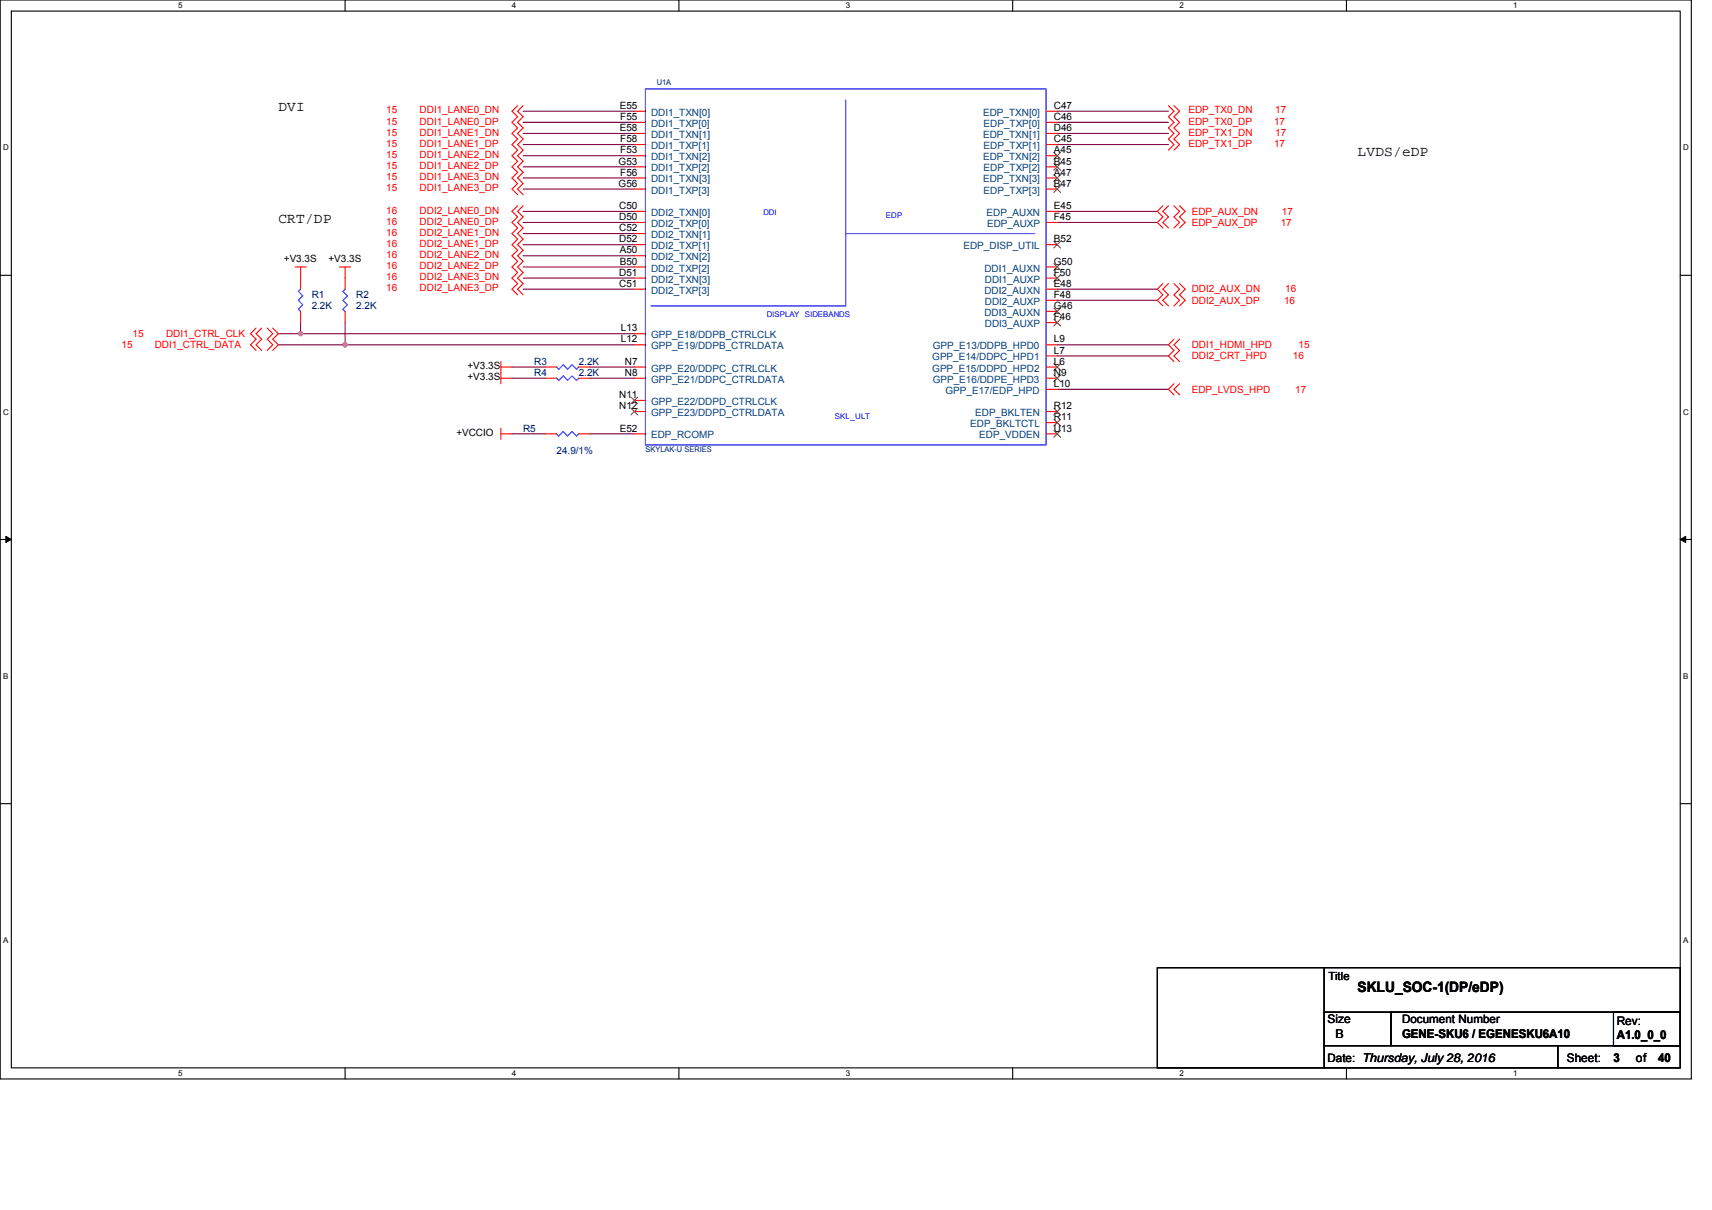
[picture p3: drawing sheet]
<svg xmlns="http://www.w3.org/2000/svg" width="297mm" height="210mm" viewBox="0 0 297 210" stroke-linecap="round" stroke-linejoin="round" font-family="sans-serif">
<path d="M0 0h293.5v187.2h-293.5zM2 1.9h289.5v183.4h-289.5z" fill="none" stroke="#000" stroke-width=".19"/>
<g fill="#fff">
<path d="M30.9 .2h.8v1.6h-.8z"/>
<path d="M30.9 185.5h.8v1.6h-.8z"/>
</g>
<path d="M59.9 0v1.9M59.9 185.3v1.9" fill="none" stroke="#000" stroke-width=".19"/>
<g fill="#fff">
<path d="M88.8 .2h.8v1.6h-.8z"/>
<path d="M88.8 185.5h.8v1.6h-.8z"/>
</g>
<path d="M117.8 0v1.9M117.8 185.3v1.9" fill="none" stroke="#000" stroke-width=".19"/>
<g fill="#fff">
<path d="M146.7 .2h.8v1.6h-.8z"/>
<path d="M146.7 185.5h.8v1.6h-.8z"/>
</g>
<path d="M175.7 0v1.9M175.7 185.3v1.9" fill="none" stroke="#000" stroke-width=".19"/>
<g fill="#fff">
<path d="M204.7 .2h.7v1.6h-.7z"/>
<path d="M204.7 185.5h.7v1.6h-.7z"/>
</g>
<path d="M233.6 0v1.9M233.6 185.3v1.9" fill="none" stroke="#000" stroke-width=".19"/>
<g fill="#fff">
<path d="M262.6 .2h.7v1.6h-.7z"/>
<path d="M262.6 185.5h.7v1.6h-.7z"/>
<path d="M.5 24.8h1v1.6h-1z"/>
<path d="M292 24.8h1v1.6h-1z"/>
<path d="M.5 70.7h1v1.5h-1z"/>
<path d="M292 70.7h1v1.5h-1z"/>
</g>
<path d="M0 47.8h2M291.5 47.8h2" fill="none" stroke="#000" stroke-width=".19"/>
<g fill="#fff">
<path d="M.5 116.5h.9v1.6h-.9z"/>
<path d="M292 116.5h.9v1.6h-.9z"/>
</g>
<path d="M0 93.6h2M291.5 93.6h2" fill="none" stroke="#000" stroke-width=".19"/>
<path d="M1 93.1l1 .5-1 .5zM291.5 93.6l1-.5v1z" fill="#000" stroke="#000" stroke-width=".17"/>
<g fill="#fff">
<path d="M.5 162.4h.9v1.5h-.9z"/>
<path d="M292 162.4h.9v1.5h-.9z"/>
</g>
<path d="M0 139.5h2M291.5 139.5h2M200.8 167.9h29v17.4h-29zM229.8 175.7h11.5v5.8h-11.5zM229.8 167.9h61.7v7.8h-61.7zM241.3 175.7h50.2v5.8h-50.2zM279.9 175.7h11.6v5.8h-11.6zM229.8 181.5h40.5v3.8h-40.5zM270.3 181.5h21.2v3.8h-21.2z" fill="none" stroke="#000" stroke-width=".19"/>
<g fill="none" stroke="#800040" stroke-width=".19">
<path d="M90.8 19.3h19.3M183.4 19.3h19.3M90.8 21.2h19.3M90.8 23.2h19.3M90.8 25.1h19.3M90.8 27h19.3M90.8 29h19.3M90.8 30.9h19.3M90.8 32.8h19.3M90.8 36.7h19.3M90.8 38.6h19.3M183.4 36.7h17.4"/>
<path d="M183.4 38.6h17.4M183.4 21.2h19.3M183.4 23.2h19.3M183.4 25.1h19.3M48.3 57.9h3.9M48.3 59.8h11.6M52.2 57.9h57.9M52.2 56v1.9M59.9 59.8h50.2M59.9 56v3.8M90.8 40.5h19.3M90.8 42.5h19.3"/>
<path d="M90.8 44.4h19.3M90.8 46.3h19.3M90.8 48.3h19.3M90.8 50.2h19.3M183.4 50.2h17.4M183.4 52.1h17.4M183.4 59.8h19.3M88.8 75.3h5.8M88.8 63.7h5.8M88.8 65.6h5.8M102.3 75.3h7.8M102.3 65.6h7.8"/>
<path d="M102.3 63.7h7.8M183.4 61.8h19.3M183.4 67.6h19.3"/>
</g>
<g fill="#f0f" stroke="#f0f" stroke-width=".19">
<circle cx="52.1" cy="57.9" r=".38"/>
<circle cx="59.9" cy="59.8" r=".38"/>
</g>
<g fill="none" stroke="#f00" stroke-width=".19">
<path d="M89.8 18.3l-1 1 1 1-1 .9 1 1-1 1 1 .9-1 1 1 1-1 .9 1 1-1 1 1 .9-1 1 1 1-1 .9 1 1M90.8 18.3l-1 1 1 1-1 .9 1 1-1 1 1 .9-1 1 1 1-1 .9 1 1-1 1 1 .9-1 1 1 1-1 .9 1 1M110.1 19.3h1.9M181.5 19.3h1.9M202.7 18.3l1 1-1 1 1 .9-1 1 1 1-1 .9 1 1-1 1M203.7 18.3l1 1-1 1 1 .9-1 1 1 1-1 .9 1 1-1 1M89.8 35.7l-1 1 1 .9-1 1 1 1-1 .9 1 1-1 1 1 .9-1 1 1 1-1 .9 1 1-1 1 1 .9-1 1 1 1M90.8 35.7l-1 1 1 .9-1 1 1 1-1 .9 1 1-1 1 1 .9-1 1 1 1-1 .9 1 1-1 1 1 .9-1 1 1 1M110.1 23.2h1.9M110.1 27h1.9M110.1 30.9h1.9M110.1 21.2h1.9"/>
<path d="M110.1 25.1h1.9M110.1 29h1.9M110.1 32.8h1.9M110.1 36.7h1.9M110.1 38.6h1.9M181.5 36.7h1.9M181.5 38.6h1.9M181.5 23.2h1.9M181.5 27h1.9M181.5 30.9h1.9M181.5 21.2h1.9M181.5 25.1h1.9"/>
<path d="M181.5 29h1.9M181.5 32.8h1.9M201.8 35.7l-1 1 1 .9-1 1 1 1M202.7 35.7l-.9 1 .9 .9-.9 1 .9 1M203.7 35.7l1 1-1 .9 1 1-1 1M204.7 35.7l.9 1-.9 .9 .9 1-.9 1M44.4 56.9l-.9 1 .9 1-.9 .9 .9 1M45.4 56.9l-1 1 1 1-1 .9 1 1M46.4 56.9l.9 1-.9 1 .9 .9-.9 1M47.3 56.9l1 1-1 1 1 .9-1 1M51.2 46.3h1.9M52.2 46.3v3.9"/>
<path d="M52.2 54v2M58.9 46.3h2M59.9 46.3v3.9M59.9 54v2M110.1 40.5h1.9M110.1 44.4h1.9M110.1 48.3h1.9M110.1 42.5h1.9M110.1 46.3h1.9M110.1 50.2h1.9M110.1 57.9h1.9M110.1 59.8h1.9"/>
<path d="M181.5 46.3h1.9M181.5 48.3h1.9M181.5 50.2h1.9M181.5 52.1h1.9M181.5 54h1.9M181.5 56h1.9M181.5 42.5h1.9M181.5 59.8h1.9M201.8 49.2l-1 1 1 1-1 .9 1 1M202.7 49.2l-.9 1 .9 1-.9 .9 .9 1M203.7 58.9l-1 .9 1 1-1 1 1 .9M203.7 49.2l1 1-1 1 1 .9-1 1"/>
<path d="M204.7 58.9l-1 .9 1 1-1 1 1 .9M204.7 49.2l.9 1-.9 1 .9 .9-.9 1M86.9 75.3h1.9M86.9 74.3v1.9M86.9 63.7h1.9M86.9 62.7v3.9M86.9 65.6h1.9M94.6 65.6h2M94.6 75.3h2M94.6 63.7h2M100.4 65.6h1.9M100.4 75.3h1.9"/>
<path d="M100.4 63.7h1.9M110.1 75.3h1.9M110.1 63.7h1.9M110.1 65.6h1.9M110.1 69.5h1.9M110.1 71.4h1.9M181.5 61.8h1.9M181.5 63.7h1.9M181.5 65.6h1.9M181.5 67.6h1.9M181.5 73.3h1.9M181.5 71.4h1.9"/>
<path d="M181.5 75.3h1.9M203.7 66.6l-1 1 1 .9M204.7 66.6l-1 1 1 .9"/>
</g>
<path d="M112 15.4h69.5v61.8h-69.5zM146.7 17.4v35.7h-33.7M52.2 50.2l-.4 .4 .7 .8-.7 .7 .7 .8-.7 .8 .4 .3M59.9 50.2l-.4 .4 .8 .8-.8 .7 .8 .8-.8 .8 .4 .3M146.7 40.5h32.9M96.6 63.7l.3 .4 .8-.8 .8 .8 .7-.8 .8 .8 .4-.4M100.4 65.6l-.4 .4-.8-.8-.7 .8-.8-.8-.8 .8-.3-.4M100.4 75.3l-.4 .4-.8-.8-.7 .8-.8-.8-.8 .8-.3-.4" fill="none" stroke="#00f" stroke-width=".19"/>
<g fill="none" stroke="#804000" stroke-width=".17">
<path d="M182.9 26.5l1.1 1.1M182.9 30.3l1.1 1.2M182.9 28.4l1.1 1.1M182.9 32.2l1.1 1.2M184 26.5l-1.2 1.1M184 30.3l-1.2 1.2M184 28.4l-1.2 1.1M184 32.2l-1.2 1.2M182.9 45.8l1.1 1.1M182.9 47.7l1.1 1.2M182.9 53.5l1.1 1.1M182.9 55.4l1.1 1.2"/>
<path d="M182.9 41.9l1.1 1.2M184 45.8l-1.2 1.1M184 47.7l-1.2 1.2M184 53.5l-1.2 1.1M184 55.4l-1.2 1.2M184 41.9l-1.2 1.2M109.5 68.9l1.2 1.2M109.5 70.8l1.2 1.2M110.6 68.9l-1.1 1.2M110.6 70.8l-1.1 1.2M182.9 63.1l1.1 1.2M182.9 65.1l1.1 1.1"/>
<path d="M182.9 72.8l1.1 1.1M182.9 70.8l1.1 1.2M182.9 74.7l1.1 1.2M184 63.1l-1.2 1.2M184 65.1l-1.2 1.1M184 72.8l-1.2 1.1M184 70.8l-1.2 1.2M184 74.7l-1.2 1.2"/>
</g>
<g font-size="2.5">
<text x="48.3" y="19.3">DVI</text>
<text x="235.5" y="27.1">LVDS/eDP</text>
<text x="48.3" y="38.7">CRT/DP</text>
<text x="235.5" y="172.2">SKLU_SOC-1(DP/eDP)</text>
</g>
<g font-size="2.1">
<text x="230.3" y="177.5">Size</text>
<text x="280.5" y="177.9">Rev:</text>
<text x="231.7" y="180.1">B</text>
<text x="243.3" y="180.1">GENE-SKU6 / EGENESKU6A10</text>
<text x="271.8" y="184.3">Sheet:</text>
<text x="279.9" y="184.4">3</text>
<text x="280.5" y="180.3">A1.0_0_0</text>
<text x="283.8" y="184.3">of</text>
<text x="287.7" y="184.4">40</text>
</g>
<g font-size="2">
<text x="243.3" y="177.5">Document Number</text>
<text x="230.3" y="184.2">Date: Thursday, July 28, 2016</text>
</g>
<text font-size="1.9" x="230.5" y="170.1">Title</text>
<g font-size="1.7" fill="#f00">
<text x="67" y="19.7">15</text>
<text x="67" y="21.6">15</text>
<text x="67" y="23.5">15</text>
<text x="72.8" y="19.7">DDI1_LANE0_DN</text>
<text x="72.8" y="21.6">DDI1_LANE0_DP</text>
<text x="72.8" y="23.5">DDI1_LANE1_DN</text>
<text x="206.2" y="19.7">EDP_TX0_DN</text>
<text x="206.2" y="21.6">EDP_TX0_DP</text>
<text x="206.2" y="23.5">EDP_TX1_DN</text>
<text x="221.1" y="21.6">17</text>
<text x="221.3" y="19.7">17</text>
<text x="221.3" y="23.5">17</text>
<text x="67" y="25.5">15</text>
<text x="67" y="27.4">15</text>
<text x="67" y="29.3">15</text>
<text x="72.8" y="25.5">DDI1_LANE1_DP</text>
<text x="72.8" y="27.4">DDI1_LANE2_DN</text>
<text x="72.8" y="29.3">DDI1_LANE2_DP</text>
<text x="206.2" y="25.5">EDP_TX1_DP</text>
<text x="221.1" y="25.5">17</text>
<text x="67" y="31.3">15</text>
<text x="67" y="33.2">15</text>
<text x="72.8" y="31.3">DDI1_LANE3_DN</text>
<text x="72.8" y="33.2">DDI1_LANE3_DP</text>
<text x="67" y="39">16</text>
<text x="67" y="37.1">16</text>
<text x="67" y="40.9">16</text>
<text x="72.8" y="39">DDI2_LANE0_DP</text>
<text x="72.8" y="37.1">DDI2_LANE0_DN</text>
<text x="72.8" y="40.9">DDI2_LANE1_DN</text>
<text x="206.8" y="39.2">EDP_AUX_DP</text>
<text x="206.8" y="37.3">EDP_AUX_DN</text>
<text x="222.2" y="39.2">17</text>
<text x="222.4" y="37.3">17</text>
<text x="67" y="42.8">16</text>
<text x="67" y="44.8">16</text>
<text x="67" y="46.7">16</text>
<text x="72.8" y="42.8">DDI2_LANE1_DP</text>
<text x="72.8" y="44.8">DDI2_LANE2_DN</text>
<text x="72.8" y="46.7">DDI2_LANE2_DP</text>
<text x="67" y="48.6">16</text>
<text x="67" y="50.6">16</text>
<text x="72.8" y="48.6">DDI2_LANE3_DN</text>
<text x="72.8" y="50.6">DDI2_LANE3_DP</text>
<text x="206.8" y="52.7">DDI2_AUX_DP</text>
<text x="206.8" y="50.8">DDI2_AUX_DN</text>
<text x="222.8" y="52.7">16</text>
<text x="223" y="50.8">16</text>
<text x="23" y="58.5">15</text>
<text x="28.8" y="58.5">DDI1_CTRL_CLK</text>
<text x="21.1" y="60.4">15</text>
<text x="26.9" y="60.4">DDI1_CTRL_DATA</text>
<text x="206.8" y="60.4">DDI1_HDMI_HPD</text>
<text x="206.8" y="62.4">DDI2_CRT_HPD</text>
<text x="224.3" y="62.4">16</text>
<text x="225.3" y="60.4">15</text>
<text x="206.8" y="68.1">EDP_LVDS_HPD</text>
<text x="224.7" y="68.1">17</text>
</g>
<g font-size="1.7">
<text x="107.5" y="18.9">E55</text>
<text x="107.5" y="22.8">E58</text>
<text x="107.6" y="20.8">F55</text>
<text x="182.9" y="20.8">C46</text>
<text x="182.9" y="18.9">C47</text>
<text x="182.9" y="22.8">D46</text>
<text x="107.3" y="28.6">G53</text>
<text x="107.6" y="26.6">F53</text>
<text x="107.6" y="24.7">F58</text>
<text x="182.9" y="24.7">C45</text>
<text x="182.9" y="28.6">B45</text>
<text x="182.9" y="26.6">A45</text>
<text x="107.3" y="32.4">G56</text>
<text x="107.6" y="30.5">F56</text>
<text x="182.9" y="32.4">B47</text>
<text x="182.9" y="30.5">A47</text>
<text x="107.4" y="36.3">C50</text>
<text x="107.4" y="40.1">C52</text>
<text x="107.4" y="38.2">D50</text>
<text x="182.9" y="36.3">E45</text>
<text x="182.9" y="38.2">F45</text>
<text x="49.3" y="45.6">+V3.3S</text>
<text x="57" y="45.6">+V3.3S</text>
<text x="107.4" y="47.9">D51</text>
<text x="107.4" y="42.1">D52</text>
<text x="107.5" y="44">A50</text>
<text x="107.5" y="45.9">B50</text>
<text x="182.9" y="45.9">G50</text>
<text x="182.9" y="47.9">F50</text>
<text x="182.9" y="42.1">B52</text>
<text x="107.4" y="49.8">C51</text>
<text x="182.9" y="49.8">E48</text>
<text x="182.9" y="53.6">G46</text>
<text x="182.9" y="51.7">F48</text>
<text x="107.7" y="57.5">L13</text>
<text x="107.7" y="59.4">L12</text>
<text x="182.9" y="59.4">L9</text>
<text x="182.9" y="55.6">F46</text>
<text x="81.1" y="64.1">+V3.3S</text>
<text x="108.4" y="63.3">N7</text>
<text x="108.4" y="65.2">N8</text>
<text x="182.9" y="65.2">N9</text>
<text x="182.9" y="61.4">L7</text>
<text x="182.9" y="63.3">L6</text>
<text x="81.1" y="66">+V3.3S</text>
<text x="107.4" y="69.1">N11</text>
<text x="107.4" y="71">N12</text>
<text x="182.9" y="71">R12</text>
<text x="182.9" y="67.2">L10</text>
<text x="79.2" y="75.7">+VCCIO</text>
<text x="107.5" y="74.9">E52</text>
<text x="182.9" y="74.9">U13</text>
<text x="182.9" y="72.9">R11</text>
</g>
<g font-size="1.7" fill="#004080">
<text x="113" y="20.1">DDI1_TXN[0]</text>
<text x="113" y="23.9">DDI1_TXN[1]</text>
<text x="113" y="22">DDI1_TXP[0]</text>
<text x="170.6" y="20.1">EDP_TXN[0]</text>
<text x="170.6" y="23.9">EDP_TXN[1]</text>
<text x="170.7" y="22">EDP_TXP[0]</text>
<text x="113" y="27.8">DDI1_TXN[2]</text>
<text x="113" y="25.9">DDI1_TXP[1]</text>
<text x="113" y="29.7">DDI1_TXP[2]</text>
<text x="170.6" y="27.8">EDP_TXN[2]</text>
<text x="170.7" y="25.9">EDP_TXP[1]</text>
<text x="170.7" y="29.7">EDP_TXP[2]</text>
<text x="113" y="31.7">DDI1_TXN[3]</text>
<text x="113" y="33.6">DDI1_TXP[3]</text>
<text x="170.6" y="31.7">EDP_TXN[3]</text>
<text x="170.7" y="33.6">EDP_TXP[3]</text>
<text x="113" y="37.5">DDI2_TXN[0]</text>
<text x="113" y="41.3">DDI2_TXN[1]</text>
<text x="113" y="39.4">DDI2_TXP[0]</text>
<text x="171.2" y="37.5">EDP_AUXN</text>
<text x="171.3" y="39.4">EDP_AUXP</text>
<text x="113" y="45.2">DDI2_TXN[2]</text>
<text x="113" y="43.2">DDI2_TXP[1]</text>
<text x="113" y="47.1">DDI2_TXP[2]</text>
<text x="167.2" y="43.2">EDP_DISP_UTIL</text>
<text x="170.8" y="47.1">DDI1_AUXN</text>
<text x="113" y="49">DDI2_TXN[3]</text>
<text x="113" y="51">DDI2_TXP[3]</text>
<text x="170.8" y="51">DDI2_AUXN</text>
<text x="170.9" y="49">DDI1_AUXP</text>
<text x="170.9" y="52.9">DDI2_AUXP</text>
<text x="113" y="58.7">GPP_E18/DDPB_CTRLCLK</text>
<text x="170.8" y="54.8">DDI3_AUXN</text>
<text x="170.9" y="56.8">DDI3_AUXP</text>
<text x="113" y="60.6">GPP_E19/DDPB_CTRLDATA</text>
<text x="113" y="64.5">GPP_E20/DDPC_CTRLCLK</text>
<text x="161.8" y="62.5">GPP_E14/DDPC_HPD1</text>
<text x="161.8" y="64.5">GPP_E15/DDPD_HPD2</text>
<text x="161.8" y="60.6">GPP_E13/DDPB_HPD0</text>
<text x="113" y="66.4">GPP_E21/DDPC_CTRLDATA</text>
<text x="113" y="70.3">GPP_E22/DDPD_CTRLCLK</text>
<text x="161.8" y="66.4">GPP_E16/DDPE_HPD3</text>
<text x="164.1" y="68.3">GPP_E17/EDP_HPD</text>
<text x="113" y="76.1">EDP_RCOMP</text>
<text x="113" y="72.2">GPP_E23/DDPD_CTRLDATA</text>
<text x="168.3" y="74.1">EDP_BKLTCTL</text>
<text x="169.2" y="72.2">EDP_BKLTEN</text>
<text x="169.9" y="76.1">EDP_VDDEN</text>
</g>
<g font-size="1.7" fill="#000080">
<text x="54.1" y="51.7">R1</text>
<text x="54.1" y="53.7">2.2K</text>
<text x="61.8" y="51.7">R2</text>
<text x="61.8" y="53.7">2.2K</text>
<text x="92.7" y="65.2">R4</text>
<text x="92.7" y="63.3">R3</text>
<text x="100.4" y="65.2">2.2K</text>
<text x="100.4" y="63.3">2.2K</text>
<text x="90.8" y="74.9">R5</text>
<text x="96.6" y="78.8">24.9/1%</text>
</g>
<g font-size="1.4">
<text x="30.9" y="1.5">5</text>
<text x="88.8" y="1.5">4</text>
<text x="146.7" y="1.5">3</text>
<text x="204.7" y="1.5">2</text>
<text x="262.6" y="1.5">1</text>
<text x=".5" y="26.1">D</text>
<text x="292" y="26.1">D</text>
<text x=".5" y="71.9">C</text>
<text x="292" y="71.9">C</text>
<text x=".5" y="117.8">B</text>
<text x="292" y="117.8">B</text>
<text x=".5" y="163.6">A</text>
<text x="292" y="163.6">A</text>
<text x="30.9" y="186.8">5</text>
<text x="88.8" y="186.8">4</text>
<text x="146.7" y="186.8">3</text>
<text x="204.7" y="186.8">2</text>
<text x="262.6" y="186.8">1</text>
</g>
<g font-size="1.4" fill="#000080">
<text x="113.9" y="14.7">U1A</text>
<text x="112" y="78.4">SKYLAK-U SERIES</text>
</g>
<g font-size="1.4" fill="#00f">
<text x="153.7" y="37.9">EDP</text>
<text x="133" y="55.1">DISPLAY</text>
<text x="139.7" y="55.1">SIDEBANDS</text>
<text x="144.8" y="72.6">SKL_ULT</text>
</g>
<text font-size="1.3" fill="#00f" x="132.5" y="37.3">DDI</text>
</svg>
